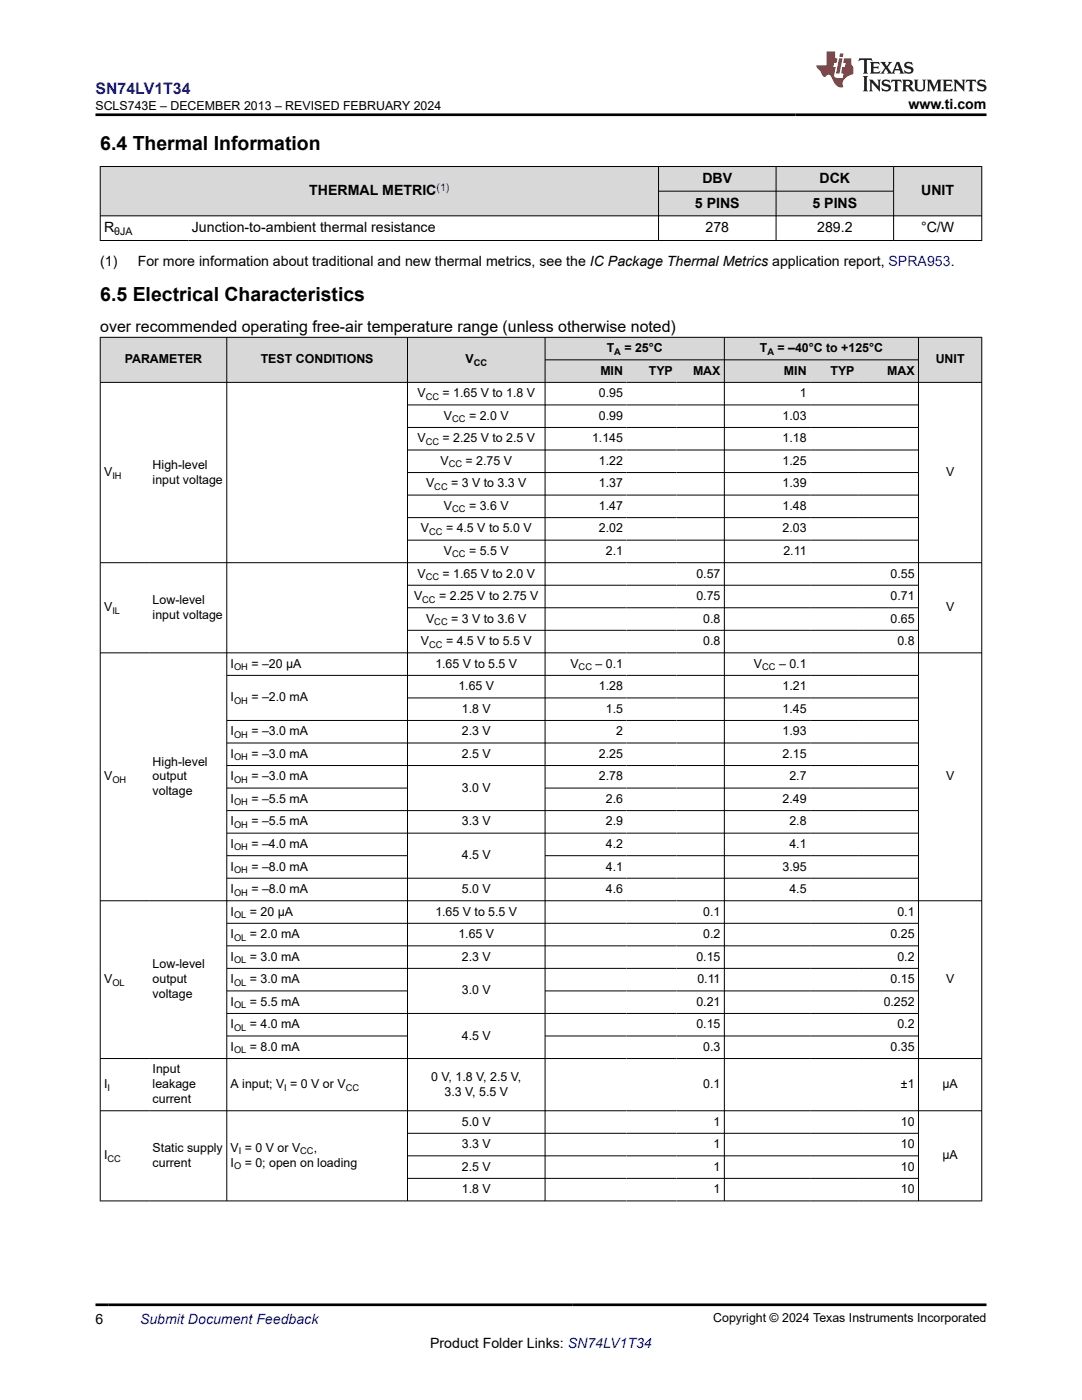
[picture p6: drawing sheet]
<svg xmlns="http://www.w3.org/2000/svg" width="216mm" height="279mm" viewBox="0 0 216 279" stroke-linecap="round" stroke-linejoin="round" font-family="sans-serif">
<g fill="#d8d8d8">
<path d="M20 33.2h175.9v5h-175.9z" fill-rule="evenodd"/>
<path d="M20.1 33.3h111.2v9.7h-111.2z" fill-rule="evenodd"/>
<path d="M131.5 33.3h23.3v4.8h-23.3z" fill-rule="evenodd"/>
<path d="M154.9 33.3h23.3v4.8h-23.3z" fill-rule="evenodd"/>
<path d="M178.4 33.3h17.4v9.7h-17.4z" fill-rule="evenodd"/>
<path d="M131.5 38.2h23.3v4.8h-23.3z" fill-rule="evenodd"/>
<path d="M154.9 38.2h23.3v4.8h-23.3z" fill-rule="evenodd"/>
</g>
<path d="M19.9 33.2h176.1M20 33.2v14.9M131.4 33.2v14.9M131.4 38.2h47M154.9 33.2v14.9M178.3 33.2v14.9M195.9 33.2v14.9M19.9 43.1h176.1M19.9 48h176.1" fill="none" stroke="#000" stroke-width=".2"/>
<g fill="#d8d8d8">
<path d="M20 67.3h175.9v4.5h-175.9z" fill-rule="evenodd"/>
<path d="M20.1 67.4h25.1v8.9h-25.1z" fill-rule="evenodd"/>
<path d="M45.3 67.4h35.9v8.9h-35.9z" fill-rule="evenodd"/>
<path d="M81.4 67.4h27.3v8.9h-27.3z" fill-rule="evenodd"/>
<path d="M108.8 67.4h35.7v4.4h-35.7z" fill-rule="evenodd"/>
<path d="M144.6 67.4h38.6v4.4h-38.6z" fill-rule="evenodd"/>
<path d="M183.3 67.4h12.5v8.9h-12.5z" fill-rule="evenodd"/>
<path d="M108.8 71.9h16.2v4.4h-16.2z" fill-rule="evenodd"/>
<path d="M125 71.9h10v4.4h-10z" fill-rule="evenodd"/>
<path d="M135 71.9h9.5v4.4h-9.5z" fill-rule="evenodd"/>
<path d="M144.6 71.9h17.1v4.4h-17.1z" fill-rule="evenodd"/>
<path d="M161.7 71.9h9.5v4.4h-9.5z" fill-rule="evenodd"/>
<path d="M171.2 71.9h12v4.4h-12z" fill-rule="evenodd"/>
</g>
<g fill="none" stroke="#000" stroke-width=".2">
<path d="M19.9 67.3h176.1M19.9 76.3h176.1M20 67.3v172.4M45.3 67.3v172.4M81.3 67.3v172.4M108.8 67.3v172.4M108.8 71.8h74.5M144.5 67.3v172.4M183.3 67.3v172.4M195.9 67.3v172.4M81.3 80.8h102M81.3 85.3h102"/>
<path d="M81.3 89.8h102M81.3 94.3h102M81.3 98.8h102M19.9 112.3h176.1M81.3 103.3h102M81.3 107.8h102M81.3 116.8h102M19.9 130.3h176.1M45.3 134.8h138M81.3 121.3h102M81.3 125.8h102M81.3 139.3h102"/>
<path d="M45.3 143.8h138M45.3 148.3h138M45.3 152.8h138M45.3 157.3h36.1M108.8 157.3h74.5M19.9 179.8h176.1M45.3 161.8h138M45.3 166.3h138M45.3 170.8h36.1M45.3 175.3h138M108.8 170.8h74.5M45.3 184.3h138"/>
<path d="M45.3 188.8h138M45.3 193.3h138M45.3 197.8h36.1M108.8 197.8h74.5M19.9 211.3h176.1M45.3 202.3h138M45.3 206.8h36.1M108.8 206.8h74.5M19.9 221.7h176.1M19.9 239.7h176.1M81.3 226.2h102M81.3 230.7h102"/>
<path d="M81.3 235.2h102"/>
</g>
<path d="M171.5 11.6l-.2 .6 .5-.2h.6v.1v2.2l-.2 .4h1l-.2-.4v-2.2v-.1h.5l.5 .2-.1-.6zM173.6 12.4l.2 .3v1.6l-.2 .4h1.9l.1-.6a1.08 1.08 0 0 1-1.3 .2v-.7h.6l.4 .2v-.7l-.4 .2h-.6v-.5l.2-.2a1 1 0 0 1 1 .3l-.1-.5zM175.7 12.4l.9 1.1-1 1.2h.9l-.2-.2 .5-.8 .4 .8-.2 .2h1.6l-.2-.2 .2-.5h.9l.1 .5-.1 .2h.9l-.2-.4-.8-1.9h-.5l-.9 2.1-.9-1.1 .9-1h-.8l.2 .2-.4 .6-.4-.6 .2-.2zM179 12.8l.4 1h-.7zM180.7 12.5a.65 .65 0 0 0-.2 .7 .65 .65 0 0 0 .6 .5l.6 .1 .1 .3a.79 .79 0 0 1-.7 .4 .79 .79 0 0 1-.7-.5l.1 .7 .2-.1a.93 .93 0 0 0 1.1 0 .93 .93 0 0 0 .4-.9 1.46 1.46 0 0 0-1.2-.6l-.1-.3a1.09 1.09 0 0 1 1.2 .2l-.2-.6-.1 .1-.5-.2zM172.2 15.2l.2 .4v2.2l-.2 .4h1l-.2-.4v-2.2l.2-.4zM173.4 15.9l.2 .4v1.5l-.2 .4h.8l-.3-.4 .1-1.3 1.6 1.8v-2l.2-.4h-.7l.1 .2 .1 1.1-1.2-1.3zM176.2 16a.65 .65 0 0 0-.2 .8 .65 .65 0 0 0 .6 .4l.6 .2 .1 .2a.79 .79 0 0 1-.7 .4 .79 .79 0 0 1-.7-.5l.1 .7 .2-.1a.93 .93 0 0 0 1.1 .1 .93 .93 0 0 0 .4-1 1.46 1.46 0 0 0-1.2-.5l-.1-.4a1.09 1.09 0 0 1 1.2 .2l-.1-.6-.2 .1-.5-.1zM177.9 15.9l-.1 .6a.63 .63 0 0 1 .8-.3v1.6l-.3 .4h1l-.2-.4v-1.6a.66 .66 0 0 1 .8 .3l-.1-.6zM180 15.9l.2 .4v1.5l-.2 .4h1l-.2-.2-.1-.7h.5l.1 .2a.79 .79 0 0 0 1.2 .6l-1-.9a.61 .61 0 0 0 .6-.6 .61 .61 0 0 0-.5-.7zM180.8 16.2h.1a.47 .47 0 0 1 .5 .1 .47 .47 0 0 1 .1 .5l-.1 .1-.7 .1zM182.3 15.9l.2 .2a2.27 2.27 0 0 0 .4 2 1.04 1.04 0 0 0 1.7-.7v-1.3l.2-.2h-.8l.2 .4v1.1a.6 .6 0 0 1-.6 .6 .6 .6 0 0 1-.6-.6v-1.1l.3-.4zM184.9 15.9l.2 .4v1.5l-.2 .4h.8l-.3-.4v-1.4l.9 1.9 .9-1.9v1.4l-.3 .4h1l-.2-.4v-1.5l.2-.4h-.8l-.7 1.5-.6-1.5zM188.1 15.9l.2 .4v1.5l-.2 .4h1.9l.1-.6a1.09 1.09 0 0 1-1.3 .2v-.7h.6l.4 .2v-.6l-.4 .2h-.6v-.6l.2-.1a1.01 1.01 0 0 1 1 .3l-.1-.6zM190.2 15.9l.3 .4v1.5l-.3 .4h.8l-.2-.4v-1.3l1.6 1.8v-2l.2-.4h-.7l.2 .2v1.1l-1.2-1.3zM192.8 15.9l-.1 .6a.63 .63 0 0 1 .8-.3v1.6l-.3 .4h1l-.2-.4v-1.6a.66 .66 0 0 1 .8 .3l-.1-.6zM195.2 16a.65 .65 0 0 0-.2 .8 .65 .65 0 0 0 .6 .4l.6 .2 .2 .2a.79 .79 0 0 1-.7 .4 .79 .79 0 0 1-.7-.5l.1 .7 .2-.1a.93 .93 0 0 0 1 .1 .93 .93 0 0 0 .5-1 1.46 1.46 0 0 0-1.3-.5v-.4a1.09 1.09 0 0 1 1.2 .2l-.2-.6-.2 .1-.5-.1z" fill="#231f20"/>
<path d="M164.9 10.3v2.7h-2l.1 .4 .8 1a.95 .95 0 0 0 1 .9 .59 .59 0 0 1 .5-.4 .59 .59 0 0 1 .5 .3l.4 .8a1.59 1.59 0 0 0 2.1 1.4 1.61 1.61 0 0 1 1-2.3l1-.3-.1-1.5a1.59 1.59 0 0 1-.3-1.7h-1.5l-.2 .9h.6l-.2 .9h-.5l-.2 .9v.3l.4 .1-.1 .9h-.7a.73 .73 0 0 1-1-.7l.3-1.5h-.5l.1-.9h.5l.2-.9h-.5v-1.3zM167.4 11.6l-.6 3.1h.7l.6-3.1zM167.6 10.7l-.1 .6h.7l.1-.6z" fill="#ed1c24"/>
<path d="M19 22.9h177.8M19 260.4h177.8" fill="none" stroke="#000" stroke-width=".53"/>
<g font-size="3.9">
<text x="20" y="29.9">6.4 Thermal Information</text>
<text x="20" y="60.1">6.5 Electrical Characteristics</text>
</g>
<text font-size="3.2" fill="#00f" x="19" y="18.7">SN74LV1T34</text>
<text font-size="3.2" x="20" y="66.3">over recommended operating free-air temperature range (unless otherwise noted)</text>
<g font-size="2.8">
<text x="181.3" y="21.8">www.ti.com</text>
<text x="61.7" y="39">THERMAL METRIC</text>
<text x="138.7" y="41.4">5 PINS</text>
<text x="140.2" y="36.5">DBV</text>
<text x="162.1" y="41.4">5 PINS</text>
<text x="163.5" y="36.5">DCK</text>
<text x="183.8" y="39">UNIT</text>
<text x="20.8" y="46.3">R</text>
<text x="38.3" y="46.3">Junction-to-ambient thermal resistance</text>
<text x="140.8" y="46.3">278</text>
<text x="163.1" y="46.3">289.2</text>
<text x="183.8" y="46.3">°C/W</text>
<text x="20" y="53.1">(1)</text>
<text x="27.5" y="53.1">For more information about traditional and new thermal metrics, see the IC Package Thermal Metrics application report, SPRA953.</text>
<text x="19" y="264.2">6</text>
<text x="85.8" y="269">Product Folder Links: SN74LV1T34</text>
</g>
<text font-size="2.8" fill="#00f" x="27.9" y="264.2">Submit Document Feedback</text>
<g font-size="2.5">
<text x="19" y="21.9">SCLS743E – DECEMBER 2013 – REVISED FEBRUARY 2024</text>
<text x="121.1" y="70.3">T</text>
<text x="124.6" y="70.3">= 25°C</text>
<text x="151.6" y="70.3">T</text>
<text x="155.1" y="70.3">= –40°C to +125°C</text>
<text x="24.9" y="72.5">PARAMETER</text>
<text x="52" y="72.5">TEST CONDITIONS</text>
<text x="92.9" y="72.5">V</text>
<text x="119.8" y="74.8">MIN</text>
<text x="129.5" y="74.8">TYP</text>
<text x="138.3" y="74.8">MAX</text>
<text x="156.4" y="74.8">MIN</text>
<text x="165.7" y="74.8">TYP</text>
<text x="177" y="74.8">MAX</text>
<text x="186.7" y="72.5">UNIT</text>
<text x="83.3" y="79.3">V</text>
<text x="88.3" y="79.3">= 1.65 V to 1.8 V</text>
<text x="88.6" y="83.8">V</text>
<text x="93.6" y="83.8">= 2.0 V</text>
<text x="119.5" y="79.3">0.95</text>
<text x="119.5" y="83.8">0.99</text>
<text x="156.1" y="83.8">1.03</text>
<text x="159.6" y="79.3">1</text>
<text x="83.3" y="88.3">V</text>
<text x="88.3" y="88.3">= 2.25 V to 2.5 V</text>
<text x="118.1" y="88.3">1.145</text>
<text x="156.1" y="88.3">1.18</text>
<text x="20.8" y="95">V</text>
<text x="30.5" y="93.5">High-level</text>
<text x="87.9" y="92.8">V</text>
<text x="92.9" y="92.8">= 2.75 V</text>
<text x="119.5" y="92.8">1.22</text>
<text x="156.1" y="92.8">1.25</text>
<text x="188.8" y="95">V</text>
<text x="30.5" y="96.5">input voltage</text>
<text x="85" y="97.3">V</text>
<text x="88.6" y="101.8">V</text>
<text x="90" y="97.3">= 3 V to 3.3 V</text>
<text x="93.6" y="101.8">= 3.6 V</text>
<text x="119.5" y="97.3">1.37</text>
<text x="119.5" y="101.8">1.47</text>
<text x="156.1" y="97.3">1.39</text>
<text x="156.1" y="101.8">1.48</text>
<text x="84" y="106.3">V</text>
<text x="89" y="106.3">= 4.5 V to 5.0 V</text>
<text x="119.5" y="106.3">2.02</text>
<text x="156.1" y="106.3">2.03</text>
<text x="88.6" y="110.8">V</text>
<text x="93.6" y="110.8">= 5.5 V</text>
<text x="120.9" y="110.8">2.1</text>
<text x="156.3" y="110.8">2.11</text>
<text x="82.6" y="119.8">V</text>
<text x="83.3" y="115.3">V</text>
<text x="87.6" y="119.8">= 2.25 V to 2.75 V</text>
<text x="88.3" y="115.3">= 1.65 V to 2.0 V</text>
<text x="139" y="115.3">0.57</text>
<text x="139" y="119.8">0.75</text>
<text x="177.7" y="115.3">0.55</text>
<text x="177.7" y="119.8">0.71</text>
<text x="20.8" y="122">V</text>
<text x="30.5" y="120.5">Low-level</text>
<text x="30.5" y="123.5">input voltage</text>
<text x="85" y="124.3">V</text>
<text x="90" y="124.3">= 3 V to 3.6 V</text>
<text x="140.3" y="124.3">0.8</text>
<text x="177.7" y="124.3">0.65</text>
<text x="188.8" y="122">V</text>
<text x="84" y="128.8">V</text>
<text x="89" y="128.8">= 4.5 V to 5.5 V</text>
<text x="140.3" y="128.8">0.8</text>
<text x="179.1" y="128.8">0.8</text>
<text x="46" y="133.3">I</text>
<text x="50.2" y="133.3">= –20 µA</text>
<text x="86.9" y="133.3">1.65 V to 5.5 V</text>
<text x="91.5" y="137.7">1.65 V</text>
<text x="113.8" y="133.3">V</text>
<text x="118.8" y="133.3">– 0.1</text>
<text x="119.5" y="137.7">1.28</text>
<text x="150.5" y="133.3">V</text>
<text x="155.5" y="133.3">– 0.1</text>
<text x="156.1" y="137.7">1.21</text>
<text x="46" y="140">I</text>
<text x="50.2" y="140">= –2.0 mA</text>
<text x="92.2" y="142.2">1.8 V</text>
<text x="120.9" y="142.2">1.5</text>
<text x="156.1" y="142.2">1.45</text>
<text x="46" y="146.7">I</text>
<text x="50.2" y="146.7">= –3.0 mA</text>
<text x="92.2" y="146.7">2.3 V</text>
<text x="122.9" y="146.7">2</text>
<text x="156.1" y="146.7">1.93</text>
<text x="20.8" y="155.7">V</text>
<text x="30.5" y="152.8">High-level</text>
<text x="30.5" y="155.7">output</text>
<text x="46" y="151.2">I</text>
<text x="46" y="155.7">I</text>
<text x="50.2" y="151.2">= –3.0 mA</text>
<text x="50.2" y="155.7">= –3.0 mA</text>
<text x="92.2" y="151.2">2.5 V</text>
<text x="119.5" y="151.2">2.25</text>
<text x="119.5" y="155.7">2.78</text>
<text x="156.1" y="151.2">2.15</text>
<text x="157.5" y="155.7">2.7</text>
<text x="188.8" y="155.7">V</text>
<text x="30.5" y="158.7">voltage</text>
<text x="46" y="160.2">I</text>
<text x="50.2" y="160.2">= –5.5 mA</text>
<text x="92.2" y="158">3.0 V</text>
<text x="120.9" y="160.2">2.6</text>
<text x="156.1" y="160.2">2.49</text>
<text x="46" y="164.7">I</text>
<text x="50.2" y="164.7">= –5.5 mA</text>
<text x="92.2" y="164.7">3.3 V</text>
<text x="120.9" y="164.7">2.9</text>
<text x="157.5" y="164.7">2.8</text>
<text x="46" y="169.2">I</text>
<text x="46" y="173.7">I</text>
<text x="50.2" y="169.2">= –4.0 mA</text>
<text x="50.2" y="173.7">= –8.0 mA</text>
<text x="92.2" y="171.5">4.5 V</text>
<text x="120.9" y="169.2">4.2</text>
<text x="120.9" y="173.7">4.1</text>
<text x="156.1" y="173.7">3.95</text>
<text x="157.5" y="169.2">4.1</text>
<text x="46" y="178.2">I</text>
<text x="50.2" y="178.2">= –8.0 mA</text>
<text x="92.2" y="178.2">5.0 V</text>
<text x="120.9" y="178.2">4.6</text>
<text x="157.5" y="178.2">4.5</text>
<text x="46" y="182.7">I</text>
<text x="49.9" y="182.7">= 20 µA</text>
<text x="86.9" y="182.7">1.65 V to 5.5 V</text>
<text x="140.3" y="182.7">0.1</text>
<text x="179.1" y="182.7">0.1</text>
<text x="46" y="191.7">I</text>
<text x="46" y="187.2">I</text>
<text x="49.9" y="191.7">= 3.0 mA</text>
<text x="49.9" y="187.2">= 2.0 mA</text>
<text x="91.5" y="187.2">1.65 V</text>
<text x="92.2" y="191.7">2.3 V</text>
<text x="139" y="191.7">0.15</text>
<text x="140.3" y="187.2">0.2</text>
<text x="177.7" y="187.2">0.25</text>
<text x="179.1" y="191.7">0.2</text>
<text x="20.8" y="196.2">V</text>
<text x="30.5" y="193.3">Low-level</text>
<text x="30.5" y="196.2">output</text>
<text x="46" y="196.2">I</text>
<text x="49.9" y="196.2">= 3.0 mA</text>
<text x="139.1" y="196.2">0.11</text>
<text x="177.7" y="196.2">0.15</text>
<text x="188.8" y="196.2">V</text>
<text x="30.5" y="199.2">voltage</text>
<text x="46" y="200.7">I</text>
<text x="49.9" y="200.7">= 5.5 mA</text>
<text x="92.2" y="198.5">3.0 V</text>
<text x="139" y="200.7">0.21</text>
<text x="176.3" y="200.7">0.252</text>
<text x="46" y="205.2">I</text>
<text x="46" y="209.7">I</text>
<text x="49.9" y="205.2">= 4.0 mA</text>
<text x="49.9" y="209.7">= 8.0 mA</text>
<text x="92.2" y="207.5">4.5 V</text>
<text x="139" y="205.2">0.15</text>
<text x="140.3" y="209.7">0.3</text>
<text x="177.7" y="209.7">0.35</text>
<text x="179.1" y="205.2">0.2</text>
<text x="30.5" y="214.2">Input</text>
<text x="86" y="215.7">0 V, 1.8 V, 2.5 V,</text>
<text x="20.8" y="217.2">I</text>
<text x="30.5" y="217.2">leakage</text>
<text x="30.5" y="220.1">current</text>
<text x="46" y="217.2">A input; V = 0 V or V</text>
<text x="88.7" y="218.7">3.3 V, 5.5 V</text>
<text x="140.3" y="217.2">0.1</text>
<text x="179.8" y="217.2">±1</text>
<text x="188.1" y="217.2">μA</text>
<text x="92.2" y="224.6">5.0 V</text>
<text x="142.4" y="224.6">1</text>
<text x="179.8" y="224.6">10</text>
<text x="20.8" y="231.4">I</text>
<text x="30.5" y="229.9">Static supply</text>
<text x="30.5" y="232.9">current</text>
<text x="46" y="232.9">I</text>
<text x="46" y="229.9">V = 0 V or V</text>
<text x="48.8" y="232.9">= 0; open on loading</text>
<text x="62.6" y="229.9">,</text>
<text x="92.2" y="233.6">2.5 V</text>
<text x="92.2" y="229.1">3.3 V</text>
<text x="142.4" y="229.1">1</text>
<text x="142.4" y="233.6">1</text>
<text x="179.8" y="229.1">10</text>
<text x="179.8" y="233.6">10</text>
<text x="188.1" y="231.4">μA</text>
<text x="92.2" y="238.1">1.8 V</text>
<text x="142.4" y="238.1">1</text>
<text x="179.8" y="238.1">10</text>
<text x="142.3" y="263.9">Copyright © 2024 Texas Instruments Incorporated</text>
</g>
<text font-size="2.1" fill="#00f" x="87.1" y="38">(1)</text>
<text font-size="2.1" x="22.8" y="46.9">θJA</text>
<g font-size="1.9">
<text x="122.6" y="70.8">A</text>
<text x="153.1" y="70.8">A</text>
<text x="94.5" y="73">CC</text>
<text x="84.9" y="79.8">CC</text>
<text x="84.9" y="88.8">CC</text>
<text x="90.2" y="84.3">CC</text>
<text x="22.4" y="95.5">IH</text>
<text x="89.5" y="93.3">CC</text>
<text x="86.7" y="97.8">CC</text>
<text x="85.6" y="106.8">CC</text>
<text x="90.2" y="102.3">CC</text>
<text x="90.2" y="111.3">CC</text>
<text x="84.9" y="115.8">CC</text>
<text x="22.4" y="122.5">IL</text>
<text x="84.3" y="120.3">CC</text>
<text x="86.7" y="124.7">CC</text>
<text x="85.6" y="129.2">CC</text>
<text x="46.7" y="133.7">OH</text>
<text x="115.5" y="133.7">CC</text>
<text x="152.1" y="133.7">CC</text>
<text x="46.7" y="140.5">OH</text>
<text x="46.7" y="147.2">OH</text>
<text x="46.7" y="151.7">OH</text>
<text x="22.4" y="156.2">OH</text>
<text x="46.7" y="156.2">OH</text>
<text x="46.7" y="160.7">OH</text>
<text x="46.7" y="165.2">OH</text>
<text x="46.7" y="169.7">OH</text>
<text x="46.7" y="174.2">OH</text>
<text x="46.7" y="178.7">OH</text>
<text x="46.7" y="183.2">OL</text>
<text x="46.7" y="187.7">OL</text>
<text x="22.4" y="196.7">OL</text>
<text x="46.7" y="192.2">OL</text>
<text x="46.7" y="196.7">OL</text>
<text x="46.7" y="201.2">OL</text>
<text x="46.7" y="205.7">OL</text>
<text x="46.7" y="210.2">OL</text>
<text x="21.5" y="217.7">I</text>
<text x="56.7" y="217.7">I</text>
<text x="69" y="217.7">CC</text>
<text x="21.5" y="231.9">CC</text>
<text x="46.7" y="233.4">O</text>
<text x="47.7" y="230.4">I</text>
<text x="59.9" y="230.4">CC</text>
</g>
</svg>
